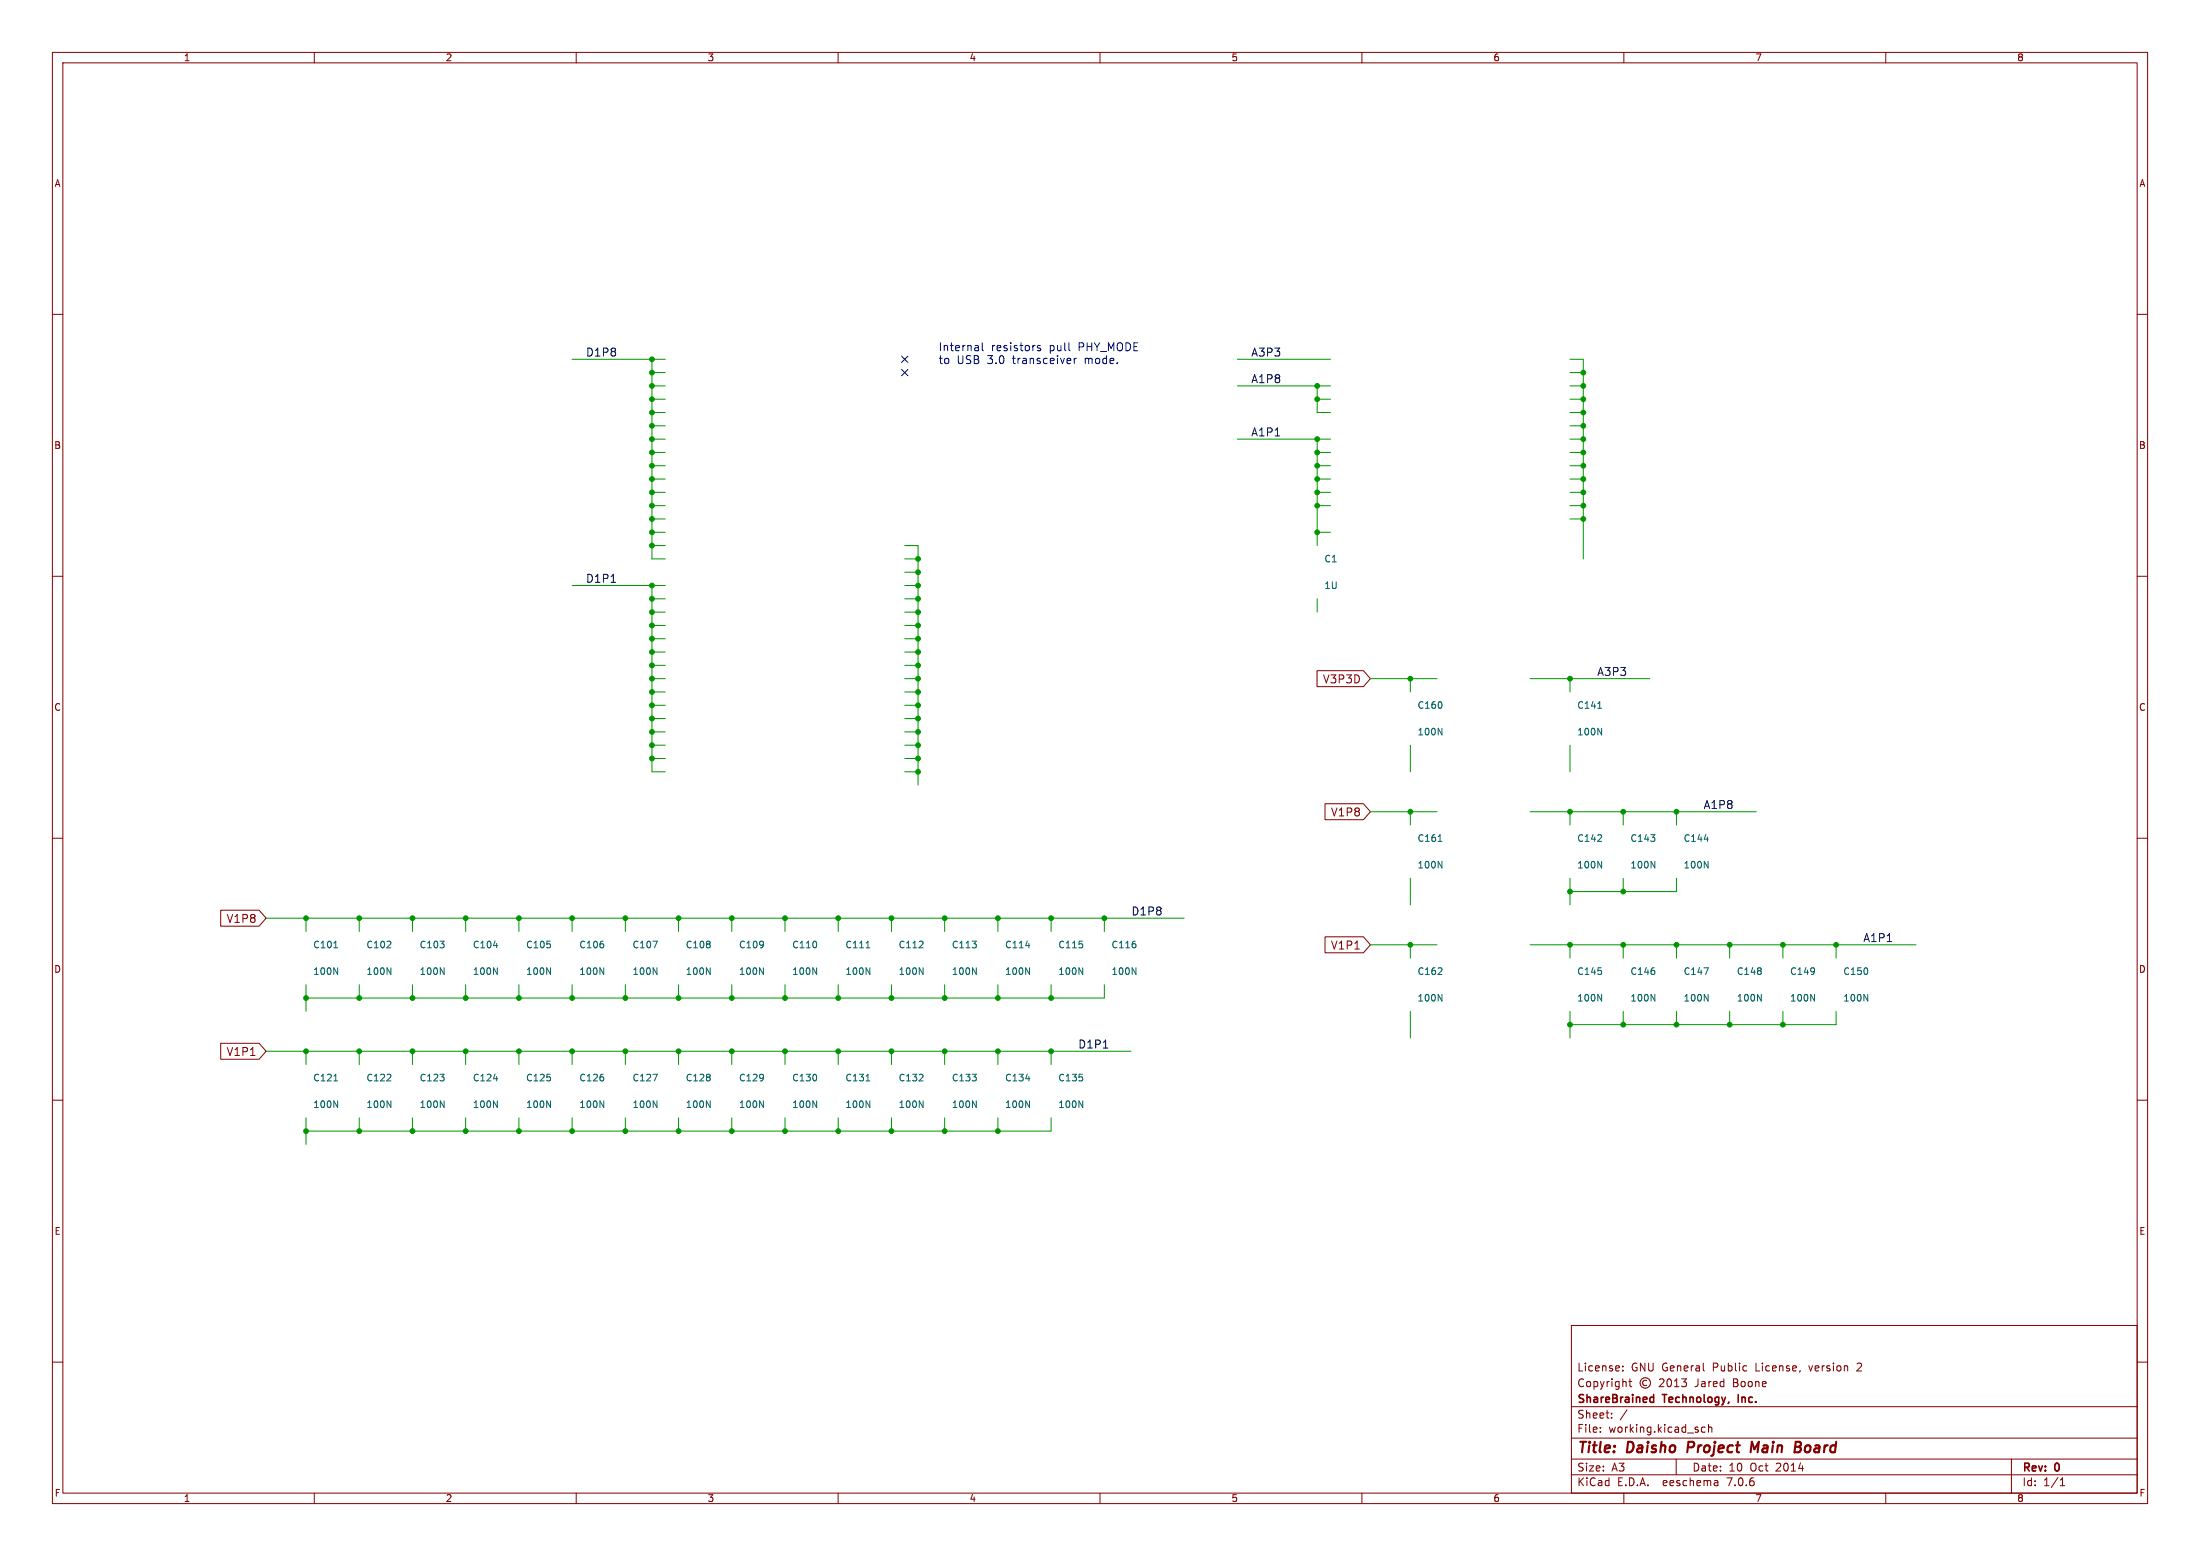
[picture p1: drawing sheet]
<svg xmlns="http://www.w3.org/2000/svg" width="420mm" height="297mm" viewBox="0 0 420 297" stroke-linecap="round" stroke-linejoin="round" font-family="sans-serif">
<g fill="none" stroke="#840000" stroke-width=".19">
<path d="M10 10h400v277h-400zM12 12h396v273h-396zM60 10v2M110 10v2M160 10v2M210 10v2M260 10v2M310 10v2M360 10v2M10 60h2M408 60h2M10 110h2"/>
<path d="M408 110h2M251.4 128h8.9l1.3 1.5-1.3 1.6h-8.9zM10 160h2M253 153.4h7.3l1.3 1.5-1.3 1.6h-7.3zM408 160h2M42.1 173.7h7.4l1.3 1.6-1.3 1.5h-7.4zM253 178.8h7.3l1.3 1.5-1.3 1.6h-7.3zM42.1 199.1h7.4l1.3 1.6-1.3 1.5h-7.4zM10 210h2M408 210h2M10 260h2M300 253h108v32h-108z"/>
<path d="M408 260h2M300 278.5h108M300 274.5h108M300 268.5h108M305.5 273.2v.2M305.5 272.5v.1M307.7 270.5v.2M307.7 269.8v.1M309.8 261.5v.2M309.8 260.8v.1M310.6 269.1l-1.3 1.9M310.9 263.7h.6"/>
<path d="M311.2 263.2v1.3l.3 .2M314.4 263.5a.52 .52 0 0 0-.8 .5 .52 .52 0 0 0 .8 .4M316.8 263.3l.6-.1 .2 .1 .1 .3-1 1.1h1M318.4 263.3l.2-.1a.8 .8 0 0 1 .5 .7 .8 .8 0 0 1-.5 .8l-.2-.2-.2-.4zM319.7 264.7h.8M319.7 263.6l.4-.4v1.5M320 278.5v3M321 263.2h.9l-.5 .6 .5 .1v.6l-.2 .2-.7-.2M325.2 261.6l.2 .1M325.5 272.5l-.4-.1-.3 .3 .1 .6h.6M326.2 272.5l.2-.1 .3 .1 .1 .9M326.2 271.9v1.5"/>
<path d="M384 278.5v6.5M60 285v2M110 285v2M160 285v2M210 285v2M260 285v2M300 281.5h108M310 285v2M327.9 282.7v.9M327.9 283.5l-.1 .1M327.9 282.9l-.1 .1M360 285v2"/>
<path d="M393.3 283.6h.9M393.3 282.5l.4-.4v1.5"/>
<circle cx="314.1" cy="264" r="1"/>
</g>
<path d="M322.3 275.2l-.2 2M335.8 275.2l-.9 1.4-.5-1.4-.2 2M342.7 276.2h.7M342.8 275.2l.9 .1a.51 .51 0 0 1 .1 .5 .51 .51 0 0 1-.4 .4M343.4 276.2l.2 .1a.58 .58 0 0 1-.3 .9h-.7" fill="none" stroke="#840000" stroke-width=".4"/>
<path d="M315.1 267.6h.6M315.1 266.8h.6M315.7 266.2v1.5M331.8 266.2v1.5" fill="none" stroke="#840000" stroke-width=".3"/>
<path d="M243.4 83.2h.9M116.6 111.1h.9M360.3 179.7h.8M210.6 200h.9" fill="none" stroke="#0f0f0f" stroke-width=".19"/>
<path d="M186.7 66l.1 1M186.8 66.9l-.2 .1M186.8 66.3l-.2 .1M187.5 65.4v1.3l.2 .3M198.6 66l-.3-.1-.3 .3 .1 .2 .5 .1v.4h-.6M204.1 66.9l.2 .1M205.1 68.4v1M205.5 68.4l-.3 .1-.1 .2" fill="none" stroke="#0000c2" stroke-width=".19"/>
<g fill="none" stroke="#009600" stroke-width=".19">
<path d="M109.2 68.6h17.8M124.5 68.6v38.1h2.5M124.5 73.7h2.5M124.5 76.2h2.5M124.5 71.1h2.5M124.5 78.7h2.5M236.2 68.6h17.8M236.2 73.7h17.8M251.5 76.2h2.5M251.5 73.7v5h2.5M299.7 68.6h2.6v38.1M299.7 73.7h2.6"/>
<path d="M299.7 76.2h2.6M299.7 71.1h2.6M299.7 78.7h2.6M124.5 91.4h2.5M124.5 83.8h2.5M124.5 88.9h2.5M124.5 99.1h2.5M124.5 96.5h2.5M124.5 94h2.5M124.5 81.3h2.5M124.5 86.4h2.5M236.2 83.8h17.8"/>
<path d="M251.5 91.4h2.5M251.5 88.9h2.5M251.5 96.5h2.5M251.5 94h2.5M251.5 86.4h2.5M251.5 83.8v20.3M299.7 91.4h2.6M299.7 83.8h2.6M299.7 88.9h2.6M299.7 99.1h2.6M299.7 96.5h2.6M299.7 94h2.6"/>
<path d="M299.7 81.3h2.6M299.7 86.4h2.6M109.2 111.8h17.8M124.5 111.8v35.5h2.5M124.5 104.1h2.5M124.5 101.6h2.5M124.5 116.8h2.5M124.5 119.4h2.5M124.5 114.3h2.5M172.7 104.1h2.6v45.8M172.7 116.8h2.6M172.7 119.4h2.6"/>
<path d="M172.7 111.8h2.6M172.7 106.7h2.6M172.7 114.3h2.6M172.7 109.2h2.6M251.5 114.3v2.5M251.5 101.6h2.5M124.5 129.5h2.5M124.5 139.7h2.5M124.5 137.2h2.5M124.5 132.1h2.5M124.5 134.6h2.5M124.5 127h2.5"/>
<path d="M124.5 124.5h2.5M124.5 121.9h2.5M172.7 129.5h2.6M172.7 139.7h2.6M172.7 137.2h2.6M172.7 132.1h2.6M172.7 134.6h2.6M172.7 127h2.6M172.7 124.5h2.6M172.7 121.9h2.6M261.6 129.5h12.7M269.2 129.5v2.6"/>
<path d="M292.1 129.5h22.9M299.7 129.5v2.6M124.5 142.2h2.5M124.5 144.8h2.5M172.7 147.3h2.6M172.7 142.2h2.6M172.7 144.8h2.6M261.6 154.9h12.7M269.2 142.2v5.1M269.2 154.9v2.6M292.1 154.9h43.2M299.7 142.2v5.1"/>
<path d="M299.7 154.9v2.6M309.9 154.9v2.6M320 154.9v2.6M50.8 175.3h175.3M58.4 175.3v2.5M68.6 175.3v2.5M78.7 175.3v2.5M88.9 175.3v2.5M99.1 175.3v2.5M109.2 175.3v2.5M119.4 175.3v2.5M129.5 175.3v2.5"/>
<path d="M139.7 175.3v2.5M149.9 175.3v2.5M160 175.3v2.5M170.2 175.3v2.5M180.3 175.3v2.5M190.5 175.3v2.5M200.7 175.3v2.5M210.8 175.3v2.5M269.2 167.6v5.1M299.7 167.6v5.1M309.9 167.6v2.6M320 167.6v2.6h-20.3"/>
<path d="M58.4 188v5M68.6 188v2.5M78.7 188v2.5M88.9 188v2.5M99.1 188v2.5M109.2 188v2.5M119.4 188v2.5M129.5 188v2.5M139.7 188v2.5M149.9 188v2.5M160 188v2.5M170.2 188v2.5"/>
<path d="M180.3 188v2.5M190.5 188v2.5M200.7 188v2.5M210.8 188v2.5h-152.4M261.6 180.3h12.7M269.2 180.3v2.6M269.2 193v5.1M292.1 180.3h73.7M299.7 180.3v2.6M299.7 193v5.1M309.9 180.3v2.6M309.9 193v2.6"/>
<path d="M320 180.3v2.6M320 193v2.6M330.2 180.3v2.6M330.2 193v2.6M340.4 180.3v2.6M340.4 193v2.6M350.5 193v2.6h-50.8M350.5 180.3v2.6M50.8 200.7h165.1M58.4 200.7v2.5M58.4 213.4v5M68.6 200.7v2.5"/>
<path d="M68.6 213.4v2.5M78.7 200.7v2.5M78.7 213.4v2.5M88.9 200.7v2.5M88.9 213.4v2.5M99.1 200.7v2.5M99.1 213.4v2.5M109.2 200.7v2.5M109.2 213.4v2.5M119.4 200.7v2.5M119.4 213.4v2.5M129.5 200.7v2.5"/>
<path d="M129.5 213.4v2.5M139.7 200.7v2.5M139.7 213.4v2.5M149.9 200.7v2.5M149.9 213.4v2.5M160 200.7v2.5M160 213.4v2.5M170.2 200.7v2.5M170.2 213.4v2.5M180.3 200.7v2.5M180.3 213.4v2.5M190.5 200.7v2.5"/>
<path d="M190.5 213.4v2.5M200.7 213.4v2.5h-142.3M200.7 200.7v2.5"/>
</g>
<path d="M172.1 68l1.2 1.2M172.1 70.5l1.2 1.2M173.3 68l-1.2 1.2M173.3 70.5l-1.2 1.2" fill="none" stroke="#000084" stroke-width=".19"/>
<g fill="none" stroke="#006464" stroke-width=".19">
<path d="M274.6 139l.7 1.3v-1.3M305 135.2h.8M305 139l.8 1.3v-1.3M124.6 179.6h.9l-.6 1.3M274.6 164.4l.7 1.3v-1.3M274.6 160.6h.7M305 164.4l.8 1.3v-1.3M315.2 164.4l.7 1.3v-1.3M325.4 164.4l.7 1.3v-1.3M325.4 160.2h.7M63.7 184.7l.8 1.3v-1.3M63.7 180.9h.8"/>
<path d="M73.9 184.7l.7 1.3v-1.3M84.1 184.7l.7 1.3v-1.3M94.2 184.7l.7 1.3v-1.3M94.2 180.5h.8M104.4 184.7l.7 1.3v-1.3M114.5 184.7l.8 1.3v-1.3M124.7 184.7l.7 1.3v-1.3M134.9 184.7l.7 1.3v-1.3M145 184.7l.7 1.3v-1.3M155.2 184.7l.7 1.3v-1.3M165.3 184.7l.8 1.3v-1.3M165.3 180.9h.8"/>
<path d="M175.5 184.7l.7 1.3v-1.3M185.7 184.7l.7 1.3v-1.3M195.8 184.7l.7 1.3v-1.3M195.8 180.5h.8M206 184.7l.7 1.3v-1.3M216.1 184.7l.8 1.3v-1.3M274.6 189.8l.7 1.3v-1.3M305 189.8l.8 1.3v-1.3M315.2 189.8l.7 1.3v-1.3M325.3 184.7h.8l-.5 1.3M325.4 189.8l.7 1.3v-1.3M335.5 189.8l.7 1.3v-1.3"/>
<path d="M345.7 189.8l.7 1.3v-1.3M355.8 189.8l.8 1.3v-1.3M63.7 210.1l.8 1.3v-1.3M63.7 206.3h.8M73.9 210.1l.7 1.3v-1.3M84.1 210.1l.7 1.3v-1.3M94.2 210.1l.7 1.3v-1.3M94.2 205.9h.8M104.4 210.1l.7 1.3v-1.3M114.5 210.1l.8 1.3v-1.3M124.6 205h.9l-.6 1.3M124.7 210.1l.7 1.3v-1.3"/>
<path d="M134.9 210.1l.7 1.3v-1.3M145 210.1l.7 1.3v-1.3M155.2 210.1l.7 1.3v-1.3M165.3 210.1l.8 1.3v-1.3M165.3 206.3h.8M175.5 210.1l.7 1.3v-1.3M185.7 210.1l.7 1.3v-1.3M195.8 210.1l.7 1.3v-1.3M195.8 205.9h.8M206 210.1l.7 1.3v-1.3"/>
</g>
<g fill="#009600" stroke="#009600" stroke-width=".19">
<circle cx="340.4" cy="180.3" r=".46"/>
<circle cx="330.2" cy="195.6" r=".46"/>
<circle cx="330.2" cy="180.3" r=".46"/>
<circle cx="350.5" cy="180.3" r=".46"/>
<circle cx="320" cy="154.9" r=".46"/>
<circle cx="340.4" cy="195.6" r=".46"/>
<circle cx="180.3" cy="175.3" r=".46"/>
<circle cx="170.2" cy="190.5" r=".46"/>
<circle cx="160" cy="190.5" r=".46"/>
<circle cx="160" cy="175.3" r=".46"/>
<circle cx="251.5" cy="96.5" r=".46"/>
<circle cx="251.5" cy="94" r=".46"/>
<circle cx="251.5" cy="101.6" r=".46"/>
<circle cx="200.7" cy="175.3" r=".46"/>
<circle cx="251.5" cy="91.4" r=".46"/>
<circle cx="251.5" cy="86.4" r=".46"/>
<circle cx="251.5" cy="88.9" r=".46"/>
<circle cx="251.5" cy="83.8" r=".46"/>
<circle cx="190.5" cy="190.5" r=".46"/>
<circle cx="200.7" cy="200.7" r=".46"/>
<circle cx="200.7" cy="190.5" r=".46"/>
<circle cx="124.5" cy="86.4" r=".46"/>
<circle cx="124.5" cy="88.9" r=".46"/>
<circle cx="124.5" cy="91.4" r=".46"/>
<circle cx="124.5" cy="101.6" r=".46"/>
<circle cx="124.5" cy="116.8" r=".46"/>
<circle cx="124.5" cy="104.1" r=".46"/>
<circle cx="124.5" cy="119.4" r=".46"/>
<circle cx="124.5" cy="111.8" r=".46"/>
<circle cx="124.5" cy="114.3" r=".46"/>
<circle cx="124.5" cy="78.7" r=".46"/>
<circle cx="124.5" cy="83.8" r=".46"/>
<circle cx="124.5" cy="81.3" r=".46"/>
<circle cx="124.5" cy="68.6" r=".46"/>
<circle cx="124.5" cy="71.1" r=".46"/>
<circle cx="124.5" cy="96.5" r=".46"/>
<circle cx="124.5" cy="99.1" r=".46"/>
<circle cx="124.5" cy="94" r=".46"/>
<circle cx="124.5" cy="73.7" r=".46"/>
<circle cx="124.5" cy="76.2" r=".46"/>
<circle cx="269.2" cy="129.5" r=".46"/>
<circle cx="299.7" cy="129.5" r=".46"/>
<circle cx="302.3" cy="76.2" r=".46"/>
<circle cx="302.3" cy="78.7" r=".46"/>
<circle cx="302.3" cy="83.8" r=".46"/>
<circle cx="302.3" cy="91.4" r=".46"/>
<circle cx="302.3" cy="94" r=".46"/>
<circle cx="302.3" cy="86.4" r=".46"/>
<circle cx="302.3" cy="88.9" r=".46"/>
<circle cx="302.3" cy="81.3" r=".46"/>
<circle cx="302.3" cy="96.5" r=".46"/>
<circle cx="302.3" cy="99.1" r=".46"/>
<circle cx="251.5" cy="73.7" r=".46"/>
<circle cx="251.5" cy="76.2" r=".46"/>
<circle cx="302.3" cy="71.1" r=".46"/>
<circle cx="302.3" cy="73.7" r=".46"/>
<circle cx="269.2" cy="180.3" r=".46"/>
<circle cx="299.7" cy="180.3" r=".46"/>
<circle cx="309.9" cy="195.6" r=".46"/>
<circle cx="320" cy="195.6" r=".46"/>
<circle cx="299.7" cy="195.6" r=".46"/>
<circle cx="320" cy="180.3" r=".46"/>
<circle cx="299.7" cy="154.9" r=".46"/>
<circle cx="210.8" cy="175.3" r=".46"/>
<circle cx="309.9" cy="170.2" r=".46"/>
<circle cx="309.9" cy="180.3" r=".46"/>
<circle cx="299.7" cy="170.2" r=".46"/>
<circle cx="309.9" cy="154.9" r=".46"/>
<circle cx="269.2" cy="154.9" r=".46"/>
<circle cx="124.5" cy="139.7" r=".46"/>
<circle cx="124.5" cy="142.2" r=".46"/>
<circle cx="124.5" cy="144.8" r=".46"/>
<circle cx="109.2" cy="190.5" r=".46"/>
<circle cx="129.5" cy="190.5" r=".46"/>
<circle cx="119.4" cy="190.5" r=".46"/>
<circle cx="129.5" cy="200.7" r=".46"/>
<circle cx="99.1" cy="200.7" r=".46"/>
<circle cx="88.9" cy="190.5" r=".46"/>
<circle cx="99.1" cy="190.5" r=".46"/>
<circle cx="88.9" cy="200.7" r=".46"/>
<circle cx="119.4" cy="175.3" r=".46"/>
<circle cx="129.5" cy="175.3" r=".46"/>
<circle cx="99.1" cy="175.3" r=".46"/>
<circle cx="109.2" cy="175.3" r=".46"/>
<circle cx="129.5" cy="215.9" r=".46"/>
<circle cx="139.7" cy="215.9" r=".46"/>
<circle cx="139.7" cy="190.5" r=".46"/>
<circle cx="109.2" cy="215.9" r=".46"/>
<circle cx="119.4" cy="215.9" r=".46"/>
<circle cx="119.4" cy="200.7" r=".46"/>
<circle cx="109.2" cy="200.7" r=".46"/>
<circle cx="58.4" cy="175.3" r=".46"/>
<circle cx="58.4" cy="190.5" r=".46"/>
<circle cx="68.6" cy="190.5" r=".46"/>
<circle cx="78.7" cy="200.7" r=".46"/>
<circle cx="68.6" cy="200.7" r=".46"/>
<circle cx="58.4" cy="215.9" r=".46"/>
<circle cx="58.4" cy="200.7" r=".46"/>
<circle cx="68.6" cy="175.3" r=".46"/>
<circle cx="78.7" cy="175.3" r=".46"/>
<circle cx="88.9" cy="215.9" r=".46"/>
<circle cx="78.7" cy="215.9" r=".46"/>
<circle cx="68.6" cy="215.9" r=".46"/>
<circle cx="99.1" cy="215.9" r=".46"/>
<circle cx="78.7" cy="190.5" r=".46"/>
<circle cx="88.9" cy="175.3" r=".46"/>
<circle cx="139.7" cy="200.7" r=".46"/>
<circle cx="149.9" cy="200.7" r=".46"/>
<circle cx="160" cy="200.7" r=".46"/>
<circle cx="170.2" cy="200.7" r=".46"/>
<circle cx="149.9" cy="190.5" r=".46"/>
<circle cx="175.3" cy="139.7" r=".46"/>
<circle cx="175.3" cy="137.2" r=".46"/>
<circle cx="175.3" cy="134.6" r=".46"/>
<circle cx="175.3" cy="132.1" r=".46"/>
<circle cx="175.3" cy="129.5" r=".46"/>
<circle cx="175.3" cy="127" r=".46"/>
<circle cx="175.3" cy="142.2" r=".46"/>
<circle cx="175.3" cy="144.8" r=".46"/>
<circle cx="149.9" cy="215.9" r=".46"/>
<circle cx="160" cy="215.9" r=".46"/>
<circle cx="170.2" cy="215.9" r=".46"/>
<circle cx="149.9" cy="175.3" r=".46"/>
<circle cx="139.7" cy="175.3" r=".46"/>
<circle cx="180.3" cy="190.5" r=".46"/>
<circle cx="180.3" cy="200.7" r=".46"/>
<circle cx="190.5" cy="175.3" r=".46"/>
<circle cx="190.5" cy="200.7" r=".46"/>
<circle cx="170.2" cy="175.3" r=".46"/>
<circle cx="175.3" cy="147.3" r=".46"/>
<circle cx="180.3" cy="215.9" r=".46"/>
<circle cx="190.5" cy="215.9" r=".46"/>
<circle cx="124.5" cy="134.6" r=".46"/>
<circle cx="124.5" cy="127" r=".46"/>
<circle cx="124.5" cy="121.9" r=".46"/>
<circle cx="124.5" cy="124.5" r=".46"/>
<circle cx="124.5" cy="137.2" r=".46"/>
<circle cx="124.5" cy="129.5" r=".46"/>
<circle cx="124.5" cy="132.1" r=".46"/>
<circle cx="175.3" cy="116.8" r=".46"/>
<circle cx="175.3" cy="114.3" r=".46"/>
<circle cx="175.3" cy="111.8" r=".46"/>
<circle cx="175.3" cy="121.9" r=".46"/>
<circle cx="175.3" cy="124.5" r=".46"/>
<circle cx="175.3" cy="106.7" r=".46"/>
<circle cx="175.3" cy="109.2" r=".46"/>
<circle cx="175.3" cy="119.4" r=".46"/>
</g>
<g font-size="2.8" fill="#840000">
<text x="301" y="277.9">Title:</text>
<text x="310.6" y="277.9">Daisho</text>
<text x="323" y="277.9">Project</text>
<text x="335.9" y="277.9">Main</text>
<text x="345" y="277.9">Board</text>
</g>
<g font-size="2.1" fill="#0f0f0f">
<text x="111.8" y="68.2">D1P8</text>
<text x="238.8" y="68.2">A3P3</text>
<text x="238.8" y="73.2">A1P8</text>
<text x="238.8" y="83.4">A1P1</text>
<text x="111.8" y="111.3">D1P1</text>
<text x="304.8" y="129.1">A3P3</text>
<text x="325.1" y="154.5">A1P8</text>
<text x="215.9" y="174.8">D1P8</text>
<text x="355.6" y="179.9">A1P1</text>
<text x="205.7" y="200.2">D1P1</text>
</g>
<g font-size="2.1" fill="#0000c2">
<text x="179.1" y="67.1">Internal</text>
<text x="179.1" y="69.6">to</text>
<text x="182.6" y="69.6">USB</text>
<text x="188.5" y="69.6">3.0</text>
<text x="189.2" y="67.1">resistors</text>
<text x="193.5" y="69.6">transceiver</text>
<text x="200.3" y="67.1">pull</text>
<text x="206" y="67.1">PHY_MODE</text>
<text x="207.3" y="69.6">mode.</text>
</g>
<g font-size="2.1" fill="#840000">
<text x="252.5" y="130.6">V3P3D</text>
<text x="254" y="156">V1P8</text>
<text x="43.2" y="176.4">V1P8</text>
<text x="254" y="181.4">V1P1</text>
<text x="43.2" y="201.8">V1P1</text>
<text x="301" y="262">License:</text>
<text x="311.4" y="262">GNU General</text>
<text x="327.1" y="262">Public</text>
<text x="335.4" y="262">License,</text>
<text x="345.8" y="262">version</text>
<text x="355.1" y="262">2</text>
<text x="301" y="268.2">ShareBrained</text>
<text x="301" y="265">Copyright</text>
<text x="317.6" y="268.2">Technology,</text>
<text x="323.7" y="265">Jared</text>
<text x="331.1" y="265">Boone</text>
<text x="332.5" y="268.2">Inc.</text>
<text x="301" y="273.7">File:</text>
<text x="301" y="271">Sheet:</text>
<text x="307.1" y="273.7">working.kicad_sch</text>
<text x="301" y="281.1">Size:</text>
<text x="307.6" y="281.1">A3</text>
<text x="323" y="281.1">Date:</text>
<text x="330" y="281.1">10</text>
<text x="334.2" y="281.1">Oct</text>
<text x="339.2" y="281.1">2014</text>
<text x="386" y="281.3">Rev:</text>
<text x="392.4" y="281.3">0</text>
<text x="301" y="283.9">KiCad</text>
<text x="308.7" y="283.9">E.D.A.</text>
<text x="317.6" y="283.9">eeschema</text>
<text x="330" y="283.9">7.0.6</text>
<text x="386" y="283.9">Id:</text>
<text x="390.1" y="283.9">1/1</text>
</g>
<g font-size="1.8" fill="#840000">
<text x="35" y="11.9">1</text>
<text x="85" y="11.9">2</text>
<text x="135" y="11.9">3</text>
<text x="185" y="11.9">4</text>
<text x="235" y="11.9">5</text>
<text x="285" y="11.9">6</text>
<text x="335" y="11.9">7</text>
<text x="385" y="11.9">8</text>
<text x="10.3" y="35.9">A</text>
<text x="408.3" y="35.9">A</text>
<text x="10.3" y="85.9">B</text>
<text x="408.2" y="85.9">B</text>
<text x="10.3" y="135.9">C</text>
<text x="408.2" y="135.9">C</text>
<text x="10.3" y="185.9">D</text>
<text x="408.2" y="185.9">D</text>
<text x="10.3" y="235.9">E</text>
<text x="408.3" y="235.9">E</text>
<text x="10.3" y="285.9">F</text>
<text x="35" y="286.9">1</text>
<text x="85" y="286.9">2</text>
<text x="135" y="286.9">3</text>
<text x="185" y="286.9">4</text>
<text x="235" y="286.9">5</text>
<text x="285" y="286.9">6</text>
<text x="335" y="286.9">7</text>
<text x="385" y="286.9">8</text>
<text x="408.3" y="285.9">F</text>
</g>
<g font-size="1.8" fill="#006464">
<text x="252.7" y="107.5">C1</text>
<text x="252.7" y="112.6">1U</text>
<text x="270.5" y="135.5">C160</text>
<text x="301" y="135.5">C141</text>
<text x="270.5" y="140.6">100N</text>
<text x="301" y="140.6">100N</text>
<text x="270.5" y="160.9">C161</text>
<text x="301" y="160.9">C142</text>
<text x="311.2" y="160.9">C143</text>
<text x="321.3" y="160.9">C144</text>
<text x="270.5" y="166">100N</text>
<text x="301" y="166">100N</text>
<text x="311.2" y="166">100N</text>
<text x="321.3" y="166">100N</text>
<text x="59.7" y="181.2">C101</text>
<text x="69.9" y="181.2">C102</text>
<text x="80" y="181.2">C103</text>
<text x="90.2" y="181.2">C104</text>
<text x="100.3" y="181.2">C105</text>
<text x="110.5" y="181.2">C106</text>
<text x="120.7" y="181.2">C107</text>
<text x="130.8" y="181.2">C108</text>
<text x="141" y="181.2">C109</text>
<text x="151.1" y="181.2">C110</text>
<text x="161.3" y="181.2">C111</text>
<text x="171.5" y="181.2">C112</text>
<text x="181.6" y="181.2">C113</text>
<text x="191.8" y="181.2">C114</text>
<text x="201.9" y="181.2">C115</text>
<text x="212.1" y="181.2">C116</text>
<text x="59.7" y="186.3">100N</text>
<text x="69.9" y="186.3">100N</text>
<text x="80" y="186.3">100N</text>
<text x="90.2" y="186.3">100N</text>
<text x="100.3" y="186.3">100N</text>
<text x="110.5" y="186.3">100N</text>
<text x="120.7" y="186.3">100N</text>
<text x="130.8" y="186.3">100N</text>
<text x="141" y="186.3">100N</text>
<text x="151.1" y="186.3">100N</text>
<text x="161.3" y="186.3">100N</text>
<text x="171.5" y="186.3">100N</text>
<text x="181.6" y="186.3">100N</text>
<text x="191.8" y="186.3">100N</text>
<text x="201.9" y="186.3">100N</text>
<text x="212.1" y="186.3">100N</text>
<text x="270.5" y="186.3">C162</text>
<text x="270.5" y="191.4">100N</text>
<text x="301" y="186.3">C145</text>
<text x="301" y="191.4">100N</text>
<text x="311.2" y="186.3">C146</text>
<text x="311.2" y="191.4">100N</text>
<text x="321.3" y="186.3">C147</text>
<text x="321.3" y="191.4">100N</text>
<text x="331.5" y="186.3">C148</text>
<text x="331.5" y="191.4">100N</text>
<text x="341.6" y="186.3">C149</text>
<text x="341.6" y="191.4">100N</text>
<text x="351.8" y="186.3">C150</text>
<text x="351.8" y="191.4">100N</text>
<text x="59.7" y="206.6">C121</text>
<text x="69.9" y="206.6">C122</text>
<text x="80" y="206.6">C123</text>
<text x="90.2" y="206.6">C124</text>
<text x="100.3" y="206.6">C125</text>
<text x="110.5" y="206.6">C126</text>
<text x="120.7" y="206.6">C127</text>
<text x="130.8" y="206.6">C128</text>
<text x="141" y="206.6">C129</text>
<text x="151.1" y="206.6">C130</text>
<text x="161.3" y="206.6">C131</text>
<text x="171.5" y="206.6">C132</text>
<text x="181.6" y="206.6">C133</text>
<text x="191.8" y="206.6">C134</text>
<text x="201.9" y="206.6">C135</text>
<text x="59.7" y="211.7">100N</text>
<text x="69.9" y="211.7">100N</text>
<text x="80" y="211.7">100N</text>
<text x="90.2" y="211.7">100N</text>
<text x="100.3" y="211.7">100N</text>
<text x="110.5" y="211.7">100N</text>
<text x="120.7" y="211.7">100N</text>
<text x="130.8" y="211.7">100N</text>
<text x="141" y="211.7">100N</text>
<text x="151.1" y="211.7">100N</text>
<text x="161.3" y="211.7">100N</text>
<text x="171.5" y="211.7">100N</text>
<text x="181.6" y="211.7">100N</text>
<text x="191.8" y="211.7">100N</text>
<text x="201.9" y="211.7">100N</text>
</g>
</svg>
